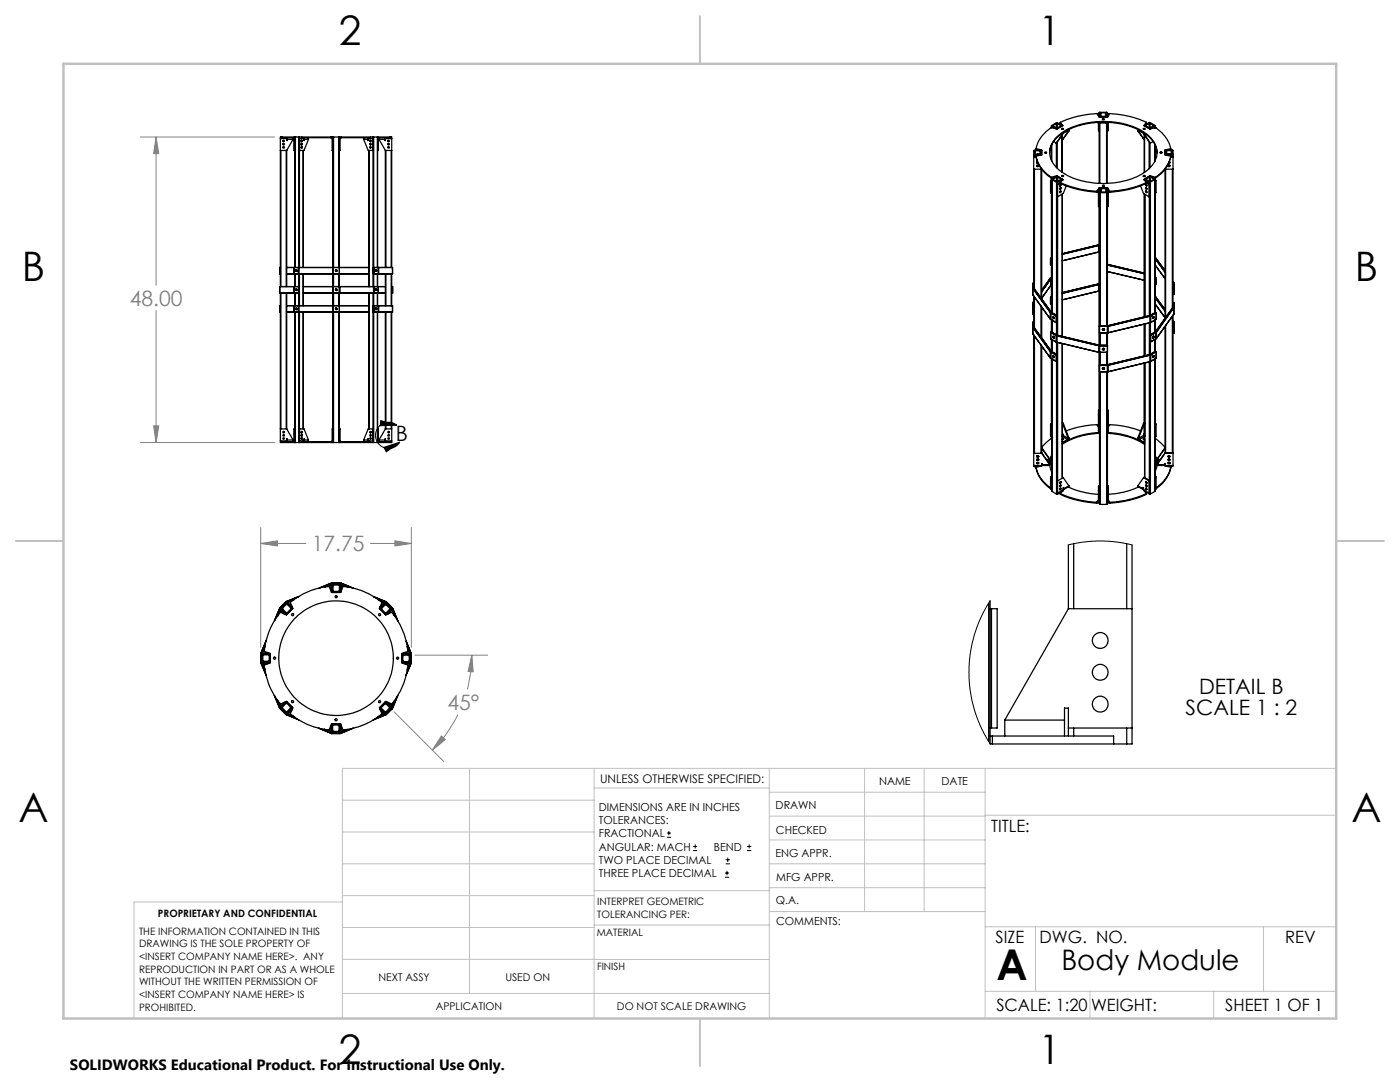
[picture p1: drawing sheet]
<svg xmlns="http://www.w3.org/2000/svg" width="279mm" height="216mm" viewBox="0 0 279 216" stroke-linecap="round" stroke-linejoin="round" font-family="sans-serif">
<g fill="none" stroke="#000" stroke-width=".2">
<path d="M76 83.9l3.2 .9-3.3 .1zM76.6 89.3l3.2-1.1-2.7 2zM79.2 84.8a2.61 2.61 0 0 0-3.7 .5 2.61 2.61 0 0 0 .6 3.8 2.61 2.61 0 0 0 3.7-.9M133.1 167.1h.8M133.1 166.2h.8M133.5 165.8v.9M138.3 169.7h.8M138.3 168.9h.8M138.7 168.5v.8M144.7 175h.8M144.7 174.2h.8M144.8 172.4h.9"/>
<path d="M144.8 171.6h.9M145.1 173.8v.8M145.2 171.1v.9M149.1 169.7h.8M149.1 168.9h.8M149.5 168.5v.8"/>
</g>
<g fill="none" stroke="#808080" stroke-width=".2">
<path d="M28 27.3h26.8M31.2 27.3v29.6M31.2 27.3l.5 3.4h-1zM31.2 61.9v26.4M28 88.3h26.8M30.7 85h1l-.5 3.3zM52 105.3v23.9M52 108.4h9M52 108.4l3.4-.5v1zM73.9 108.4h8.2M78.8 107.9l3.3 .5-3.3 .5zM82.1 105.3v23.9"/>
<path d="M82.8 130.7h14.5M94.2 130.7l.2 3.4-1-.1zM94.2 130.7a27.2 27.2 0 0 1-.9 6.8M78.6 142l9.9 9.9M88.1 146.9l.8 .7-2.6 2.1zM91.4 142.6a26.5 26.5 0 0 1-5.1 7.1"/>
</g>
<g fill="none" stroke="#c0c0c0" stroke-width=".2">
<path d="M68.3 159.7h50.3M93.7 153.3v44.9M118.6 153.3v49.9M118.6 157.2h34.9M153.5 153.3v49.9M153.5 158.1h43.1M172.5 153.3v28.6M184.4 153.3v28.6M196.6 153.3v49.9M266.7 153.3h-198.4v49.9M68.3 178.7h50.3M68.3 172.4h50.3"/>
<path d="M68.3 166h50.3M68.3 180h-41.6v23.2M118.6 177.7h35M153.5 167.6h43.1M153.5 162.8h43.1M153.5 172.4h43.1M153.5 177.1h43.1M196.6 162.7h70.1M68.3 198.2h85.2M68.3 191.4l85.2 .1M68.3 185.1h50.3M118.6 184.6h35"/>
<path d="M153.6 181.9h43M196.6 197.8h70.1M196.6 184.9h70.1M206.7 184.9v12.9M217.5 197.8v5.4M242.2 197.8v5.4M252.2 184.9v12.9"/>
</g>
<path d="M139.7 3.2v9.5M3.1 107.9h9.6M266.7 107.9h9.5M139.7 203.2v9.6" fill="none" stroke="#c0c0c0" stroke-width=".25"/>
<path d="M12.7 12.7h254v190.5h-254z" fill="none" stroke="#c0c0c0" stroke-width=".5"/>
<path d="M76 83.9l3.2 .9-3.3 .1zM76.6 89.3l3.2-1.1-2.7 2z" fill="#000"/>
<path d="M31.2 27.3l.5 3.4h-1zM30.7 85h1l-.5 3.3zM88.1 146.9l.8 .7-2.6 2.1zM94.2 130.7l.2 3.4-1-.1zM52 108.4l3.4-.5v1zM78.8 107.9l3.3 .5-3.3 .5z" fill="#808080"/>
<g fill="none" stroke="#000" stroke-width=".25">
<path d="M56 27.7h1.2M56 30h1.2M56.1 27.3h-.1v29.9M56.1 27.3h.2M56.1 27.3v.4M56.1 30v27.2M56.3 27.3h2.4M56.3 27.3v.2h2.4M57.1 27.5v.2M57.1 30v27.2M57.2 27.5v.5l.1-.2M57.2 30v27.2"/>
<path d="M57.3 27.5v.3M57.3 27.8h1.2M58.5 27.5v.3M58.5 27.8l-1.3 2.2M58.7 27.3v.2M58.7 27.3h.9M58.7 27.5h.1M58.8 27.7v2.3M58.8 27.3h.1M58.8 27.3v26.1M58.8 27.7h-.1v2.3h.1M59.6 27.3h.2"/>
<path d="M59.6 27.3v26.1M59.8 27.3v26.1M59.8 27.3h.4M60.1 29.4v.1M60.1 28.1v.1M60.1 28.7v.1M60.2 28v.3zM60.2 28.6v.3v-.3M60.2 29.2v.3v-.2M60.2 27.3h5.8M60.2 27.3v.2h5.8M60.5 27.7v-.2l.2 .1v.4v-.3h-1v2.3h1l.9-2.2"/>
<path d="M60.5 30v23.4M60.7 27.8h.9M61.3 27.5l.3 .3M66 27.3h.5M66 27.3v.2M66 27.5h.5M66.3 27.7h.1v60.3h-.1M66.3 27.7v2.3h.1M66.4 27.3v.3M66.5 27.7l-.1 .1M66.5 27.5l-.2 .2M66.5 27.3h.1"/>
<path d="M66.5 27.3v26.1M66.6 27.3h1M66.6 27.3v26.1M67.6 27.3h.1M67.6 27.3v26.1M67.7 27.7h.2v2.3h-.2zM67.7 27.6l.1 .1M67.7 30v55.6M67.7 27.3h.4M67.7 27.5h.4M67.8 27.3l-.1 .4M68.1 27.3h5.8"/>
<path d="M68.1 27.3v.2M72.6 27.8h.9M72.8 27.5l-.2 .3M73.6 30v27.2M73.7 27.7v-.2l-.3 .1v.4l.1-.3h1v2.3h-1l-.9-2.2M73.7 27.5v.2M73.7 30v27.2M73.9 27.3v.2h-5.8M73.9 27.3h.5M74 28.6v.3zM74 29.3v.2zM74 28v.3z"/>
<path d="M74.4 27.7v2.3M74.4 27.3h.2M74.4 27.3v.4M74.4 30v27.2M74.6 27.3v61M74.6 27.3h.8M75.3 27.3v26.1M75.4 27.7h.1v2.3h-.1M75.4 27.5h.1M75.4 27.3h2.4M75.4 27.3v.2M75.4 27.7v2.3"/>
<path d="M75.6 27.5v.3M75.6 27.8h1.2M75.6 27.8l1.3 2.2M76.8 27.5v.3M76.9 27.5v.5l-.1-.2M76.9 30v23.4M76.9 27.7h1.3M76.9 30h1.3M77 27.5v.2M77 30v23.4M77.8 27.3v.2h-2.4M77.8 27.3h.3"/>
<path d="M78.1 27.3h.1v26.1M78.1 27.3v.4M78.1 30v23.4M206.3 30.8l.1 .1M206.3 31.2h.1M206.3 31.3h.5M206.3 33.8h1.6M206.4 30.9h1.4M206.4 30.9v.3M206.4 33.8v23.8M206.6 30.1h-.1v.7h.1M206.6 30.1h1"/>
<path d="M206.6 30.8h1M206.6 30.1v.7M206.8 31.2a6.5 6.5 0 0 0 3 4.2M206.8 31.3a6.5 6.5 0 0 0 3 4.2M206.8 29.7l1.1 .2v1l-1.1 .3M206.8 29.7v.1l.6 .2M206.8 31.2v.1M206.9 33.1h.4l-.1 .1zM206.9 33h.4M207 30.8h.2M207 32.3a.17 .17 0 0 0-.1 .2 .17 .17 0 0 0 .3 .1M207 32.3h-.1l.2 .1"/>
<path d="M207.1 32.5l-.2-.1 .2 .1M207.6 30.1h.1v.7h-.1M207.6 30.1v.7M207.8 30.9h.1M207.8 33.8v25.7M207.9 30.1l-1.6-.1v27.5l3.5 4.8M207.9 30.8l-.1 .1M207.9 33.8v25.9M208.6 30.5h.2M208.6 30.3l.3 .1-.3 .1zM209.5 30.5a5.5 5.5 0 0 1 3.2-4.4 16.6 16.6 0 0 1 15.2 .2 5.4 5.4 0 0 1 3 4.2M209.7 25.5h.1"/>
<path d="M209.7 36v2.5h.1M209.7 36l.1 .1M209.8 35.4v.1M209.8 36.1v2.4M209.8 25.1v.3l-.1 .1M209.8 29v3M209.8 35.5v.4M209.8 38.5v23.9M209.9 25.2v-.2l.9-.5 1.2 .5-1.2 .7M209.9 25.2v.3M209.9 28.9v3.2M209.9 35.5v26.9"/>
<path d="M209.9 36.1h-.1M209.9 35.9l-.2 .1M209.9 38.5h-.1M209.9 25.2l.9 .5M209.9 35.8v-.1l1-.5 1.1 .5-.9 .7M209.9 35.8l1 .6M209.9 35.8v26.6M210.1 25v.2M210.1 25.2l.7 .3M210.2 35.7v.1M210.2 35.8l.7 .4M210.3 28.3l.5 .2"/>
<path d="M210.6 35.3l-.8 .2M210.7 27.6a13.7 13.7 0 0 1 9.9-3.4 13.5 13.5 0 0 1 9.1 3.3 4.1 4.1 0 0 1-.6 6.4 15.3 15.3 0 0 1-11.5 2.5 10.3 10.3 0 0 1-7.5-3.9 4 4 0 0 1 .6-4.9zM210.8 25.5h.2M210.8 24.7h.2M210.8 24.7v.8M210.8 25.7v.1M210.8 28.5v4.9M210.8 24.7l-.7 .3M210.9 36.4h.2M210.9 35.3h.2M210.9 36.2h.2M210.9 35.3v.9"/>
<path d="M210.9 36.4v26.5M210.9 35.3l-.7 .4M210.9 35.1l1.2 .7-.5 .6M210.9 35.1l-1.1 .3M210.9 35.1v.1M210.9 36.7v2.5l.2 .1 1.1-.7 .6-1.5M210.9 36.7l.2 .1M210.9 36.7h.1M211 24.7l.7 .3M211 24.7v.8M211 28.4v5.2M211.1 35.3v.9"/>
<path d="M211.1 36.4v.3M211.1 36.8v30.1M211.1 35.3l.6 .4M211.6 36.9l.2-.1-.2 .3h-.1zM211.6 37.5l.2 .1-.2 .2zM211.6 36.4l1.9 .8 2.1 .5 3.3 .5M211.6 24.4l.5 .6-1.2 .8-1.1-.3a6.5 6.5 0 0 0-3 4.2M211.6 24.4l3.4-1.2 3.9-.6 .4 .7h1.8l.4-.7 2.2 .3 2.7 .6 2.4 .9M211.6 36.4v.2l1.4 .6 2 .6 3.9 .5M211.6 36.5l-.5 .3M211.6 24.4l.4 .7M211.6 36.8l-.1 .3"/>
<path d="M211.6 37.5l-.1 .2M211.6 38.1l-.1 .2M211.7 25v.2M211.7 36.8l-.2 .3M211.7 37.5h.1M211.7 37.5l-.2 .2M211.7 38.1l-.2 .3M211.7 25.2l-.7 .3M211.7 36.8h.1M211.7 38.1h.1M211.7 35.7v.1M211.7 35.8l-.6 .4"/>
<path d="M211.7 26.8l.2 .2M211.9 35.2h.3M211.9 25.8h.3M211.9 25.6l.4 .2h-.3zM211.9 27l-1.1 1.5M211.9 27v7.4M212 25.1h.1M212 27v7.4M212 27.8h.1M212 35.9h.1M212 35.8v.1M212 38.7v28.4"/>
<path d="M212.1 26.8l-.2 .2M212.1 26.8l-1.3 1.7M212.1 26.5l-.2 .5M212.2 26.6l-.1 .2M212.2 26.5v.1M213 26.1l.2 .1M213 26.1l-.8 .5M213 26v.1M213.1 25.9l.2 .2M213.2 25.9h.1M213.2 26.2l-1.1 1.6M213.3 26.1l-.1 .1"/>
<path d="M213.3 26.1l-1.2 1.7M218.9 38.2v.1M219.2 37.9h.2v31M219.2 37.9v3.3h.2M219.2 24.4v1.7h.2M219.2 38.8h.2M219.3 37.8l-.1 .1M219.3 37.5v.2M219.3 37.5h1.8M219.3 37.5l-.4 .7M219.3 37.7l-.4 .6M219.3 37.7h.1"/>
<path d="M219.4 23.3v-.9h1.5v.9M219.4 23.2l.1 .1M219.4 22.7h-.2v.4M219.4 37.7l-.1 .1M219.4 24.7v11.9M219.4 37.9v.1M219.4 38.3l.2 .2M219.5 24.4l-.3 .3h.2M219.5 24.6v12M219.6 37.5l-.2 .1v31.3M219.6 38.5h1.3M219.6 38.5v26.5"/>
<path d="M219.6 24.6l-.2 .1M219.6 24.6h1.3l.1 .1M219.6 24.4v.2M219.7 22.5l-.1 .1v.5l.1 .1M219.7 23.2h.9M219.7 22.5h.9M219.7 22.5v.7M219.8 37.6l-.2 .1v.6h.2M219.8 37.6h.9M219.8 38.3h.9M219.8 37.6v.7M220.1 37.1h.2"/>
<path d="M220.1 23.8h.2M220.6 22.5l.2 .1v.5l-.2 .1M220.6 22.5v.7M220.7 37.6l.1 .1v.5l-.1 .1M220.7 37.6v.7M220.8 24.4v12.2M220.9 37.5l.1 .1v1.1M220.9 37.7h.2M220.9 38.5v26.5M220.9 24.4l.3 .3h-.2M220.9 23.2l-.1 .1M220.9 24.6v12"/>
<path d="M221 38.8h.2M221 37.7l.2 .1M221 38.3l-.1 .2M221 37.9h.2M221.1 37.5v.2M221.1 37.5l.4 .7M221.1 37.7l.4 .6M221.2 37.8v3.4h-.2v-2.5M221.2 23.1v-.4h-.2v.6M221.2 24.4v1.7h-.2v-1.4M221.5 38.2v.1M227.1 26.1l.1 .1"/>
<path d="M227.1 26.1l1.3 1.7-1.2-1.6M227.2 25.9h.1M227.3 25.9l-.2 .2M227.4 26.1l-.2 .1M227.4 26v.1M227.4 26.1l.8 .5M227.6 37.1l.6 1.5 1.1 .7M228.2 35.2h.3M228.2 26.6l.2 .2M228.2 25.8h.3M228.2 26.5v.1M228.3 26.5l.2 .5"/>
<path d="M228.4 25.1h.1M228.4 25v.1M228.4 26.9v7.5M228.4 38.7v24.6M228.4 26.8l.1 .2M228.4 26.8l1.2 1.7M228.4 27v7.4M228.4 35.7v.2M228.4 38.7v24.5M228.4 35.9h.1M228.5 27l1.1 1.5M228.5 35.8l.9 .5"/>
<path d="M228.5 35.8v.2M228.5 38.7v24.5M228.6 37.5l.3 .1-.1 .2zM228.7 36.8l.1 .3-.2-.1zM228.7 25v.1M228.7 36.3l.7 .4M228.7 25.1l.6 .4M228.7 26.8l-.2 .2M228.7 35.7v.1M228.7 35.8l.7 .4M228.8 36.4l-1.9 .8-2.1 .5-3.3 .5M228.8 36.4v.2l-1.4 .6-2 .6-3.9 .5"/>
<path d="M228.8 36.5l.5 .3M228.8 24.4l-.3 .6M228.8 24.4l-.5 .6 1.2 .8M228.9 37l-.2-.2 .2 .3M228.9 37.7l-.2-.2 .2 .2M228.9 38.3l-.2-.2 .2 .2M229.3 36.8v2.5M229.3 25.5h.2M229.3 24.6h.2M229.3 24.6l-.6 .4M229.3 24.6v.9M229.3 28.3v5.4"/>
<path d="M229.4 35.3h.2M229.4 36.2h.2M229.4 36.3h.2M229.4 35.3l-.7 .4M229.4 35.3v.9M229.4 36.3v.4M229.4 39.2v23.8M229.4 36.7v2.5l-.1 .1M229.4 36.7l-.1 .1M229.5 25.8l1.1-.3a6.9 6.9 0 0 1 3 4.2M229.5 24.6v.9M229.5 25.6v.2"/>
<path d="M229.5 28.5v4.9M229.5 35.1h.1M229.5 24.6l.7 .4M229.5 35.1l1.1 .3M229.5 35.1l-1.2 .7 .5 .6M229.6 35.3v.9M229.6 36.3v26.6M229.6 35.3l.6 .4M229.9 35.3l.7 .2M230.1 28.3l-.5 .2M230.2 25v.1M230.2 25.1l-.7 .4"/>
<path d="M230.2 35.7v.1M230.2 35.8l-.6 .4M230.5 25.1l-1-.7-1.1 .6 1.1 .6M230.5 25.1l-1 .5M230.5 25.1v.4M230.5 28.8v3.4M230.5 35.5v.2M230.5 35.7l-1.1-.6-1 .6 .1 .1M230.5 35.7v.1M230.5 25v.4M230.5 28.9v3.2M230.5 35.8v26.6"/>
<path d="M230.5 35.8l-.9 .5M230.5 35.7v26.7M230.5 36.1h.1M230.5 35.9l.2 .1M230.6 35.4v.1M230.7 25.5h.1M230.7 36v2.5h-.2M230.7 36l-.1 .1M230.7 25.5h-.3M231.6 30.5h.2M231.6 30.3l.3 .1-.3 .1zM232.5 30.8l.1 .1"/>
<path d="M232.5 30h1.6v31.3M232.6 30.9h1.4M232.6 30.9h.1M232.6 33.8v29.6M232.8 30.1h-.1v.6h.1M232.8 30.1h1M232.8 30.7h1M232.8 30.1v.6M233.1 33.1h.4M233.1 33l.2 .1 .2-.1M233.2 30.7h.2M233.2 33h.2"/>
<path d="M233.4 32.3a.17 .17 0 0 1 .1 .2 .17 .17 0 0 1-.3 .1M233.4 32.3h.1M233.5 32.4l-.2 .1M233.6 31.2a6.8 6.8 0 0 1-3 4.2M233.6 31.3a6.9 6.9 0 0 1-3 4.2M233.6 29.7l-1.1 .2v1l1.1 .3M233.6 31.2h.5M233.6 31.3h.5M233.6 29.7v.1l-.4 .2M233.6 31.2v.1M233.8 30.1h.1v.6h-.1M233.8 30.1v.6"/>
<path d="M234 30.9v.3M234 33.8v27.7M234.1 30.8l-.1 .1M234.1 33.8h-1.6v29.7M55.8 57.2h3.9v1.3h-3.9zM56 58.5v29.8h.1M56 53.4h-.2v1.2h.2M56.1 58.5v27.1M57.1 58.5v27.1M57.2 54.6h16.4M57.2 53.4h16.4M57.2 58.5v27.1"/>
<path d="M58.6 57.2v1.3M58.7 53.4v1.2M58.7 57.2v1.3M58.8 54.6v2.6M58.8 58.5v2.5M59 57.7h.2v.3l-.2-.1zM59.1 53.8l.1 .1v.3l-.2-.1zM59.2 57.7v.3M59.2 53.9v.3M59.5 53.4v1.2M59.6 57.2v1.3M59.6 54.6v2.6"/>
<path d="M59.6 58.5v2.5M59.7 53.4v1.2M59.8 54.6v6.4M60.5 54.6v6.4M60.5 57.2h16.4M60.5 58.5h5.9M66.4 58.5h.1M66.5 58.5h10.4M66.5 54.6v6.4M66.5 53.4v1.2M66.6 54.6v2.6M66.6 58.5v2.5"/>
<path d="M67.1 53.8l.1 .1-.1 .3M67.1 57.6l.1 .1-.1 .3M67.6 54.6v2.6M67.6 58.5v2.5M67.7 57.2v1.3M67.8 57.2v1.3M73.6 58.5v27.1M73.7 58.5v27.1M74.4 58.5v27.1M74.5 53.4h3.8v1.2h-3.8zM74.5 57.2v1.3M74.6 57.2v1.3"/>
<path d="M75 57.7h.2l-.1 .3-.1-.1zM75 53.9v.3M75 57.7v.3M75 53.8l.2 .1-.1 .3-.1-.1zM75.3 54.6v2.6M75.3 58.5v2.5M75.5 53.4v1.2M75.5 57.2v1.3M75.6 53.4v1.2M76.9 54.6v6.4M77 54.6v6.4M78.1 54.6v6.4"/>
<path d="M78.2 54.6v6.4M78.2 57.2h.2v1.3h-.2M206.1 57.5l3.6 4.9M206.1 58.8l3.6 4.9M206.3 57.5l-.2-.1v.1M206.3 56.6h-.2v2.2M206.3 59.1v6.1M206.3 57.5l3.5 4.8M206.3 57.5h-.2M206.4 59.2v6.2M209.6 55.5l.2 .1M209.7 51.6v1.3l.1 .1"/>
<path d="M209.7 59.3v1.3l.1 .1M209.7 59.3l.1 .1M209.7 51.6h.1M209.7 55.5h-.1M209.7 55.5l.1-.1-1.9 2.5 1.7-2.4M209.7 55.5h.1M209.8 56.9l-1.9 2.6M209.8 55.6v1.3M209.8 51.6v1.4M209.8 59.4v1.3M209.8 55.5v.1M209.8 56.8v.1"/>
<path d="M209.8 55.5h.1M209.8 59.4h.1M209.8 59.2l-.1 .1M209.8 55.5l-1.9 2.7 1.9-2.6M209.8 51.6h.1M209.8 51.5l-.1 .1M209.8 52.9v.1M212 50.7l7.4-1.7zM212 58.4l7.4-1.8zM219.3 56.7v.1M219.3 49v-.1h.1l-7.4 1.7M219.3 56.8l-7.3 1.7"/>
<path d="M219.3 58.1l-7.3 1.7M219.3 50.3l-7.3 1.7M219.3 49v1.3M219.3 56.8v1.3M219.3 50.3h.1M219.4 58l-.1 .1M221 52.7l7.4 1.8zM221 41.2v23.8M221 52.9l7.4 1.7M221 54.2l7.4 1.7M221.1 52.8h-.1M230.5 51.6h.1"/>
<path d="M230.5 52.9l.1 .1M230.5 59.4h.1M230.5 59.2l.2 .1M230.5 55.4l.2 .1M230.5 55.5h.1M230.6 59.4h.1M230.6 59.4l1.9 2.7M230.6 51.6l1.9 2.7M230.6 53l1.9 2.6M230.7 51.5l.1 .1M230.7 59.3l.1 .1M230.7 51.5h-.2l2 2.5-1.7-2.4"/>
<path d="M230.7 51.5l-.2 .1M230.7 59.3l-.2 .1M230.7 59.3l1.8 2.5-1.7-2.4M230.7 55.5h-.1M230.7 55.5v1.2l-.2 .1M230.8 51.6h-.2M230.8 59.4h-.2M234.1 57.4h.2M234.2 56.4l.1 .2h-.2M234.2 56.4l-.1-.2 .2 .3v2.2h-.2M234.2 56.4l-.1 .1M56 61h-.2v1.3h.2"/>
<path d="M57.2 62.3h16.4M57.2 61h16.4M58.7 61v1.3M58.8 62.3v26M59 61.5h.2v.3l-.2-.1zM59.2 61.5v.3M59.5 61v1.3M59.6 62.3v26M59.7 61v1.3M59.8 62.3v26M60.5 62.3v23.3M66.5 62.3v26"/>
<path d="M66.5 61v1.3M66.6 62.3v26M67.1 61.5l.1 .1-.1 .2M67.6 62.3v26M74.5 61h3.8l.1 1.3h-3.9zM75 61.5l.2 .1-.1 .2-.1-.1zM75 61.5v.3M75.3 62.3v26M75.5 61v1.3M75.6 61v1.3M76.9 62.3v23.3M77 62.3v23.3"/>
<path d="M78.1 62.3v23.3M78.2 62.3v26h-.1M206.1 61.3h.2M206.1 65.3l3.6 4.9M206.1 66.6l3.6 4.9M206.1 60.4v.1h.2M206.1 60.4l.2-.3-.2 .3v2.3h.2M206.1 65.3l3.5 4.9M206.1 60.4h.2M206.3 65.2v.1M206.3 65.2l-.2 .1M206.3 66.9v26.2h.1"/>
<path d="M206.3 64.3h-.2v2.3M206.3 65.2l3.5 4.9M206.3 65.3l3.5 4.8M206.3 65.3h-.2M206.4 67v23.3M207.8 61.1v6.2M207.8 68.9v21.4M207.9 61.2v6.3M207.9 69v21.5M209.6 62.4h.1M209.6 70.2h.1M209.6 62.4v1.3"/>
<path d="M209.6 70.2v1.2M209.7 62.4v1.3M209.7 70.2v1.3M209.7 62.4l1.1 .7M209.7 63.7l1.1 .7M209.7 70.2l1.1 .7M209.7 71.5l1.1 .6M209.7 66.3l1.2 .7M209.7 67.6l1.2 .7 8.5 2h1.6M209.7 66.3v1.3M209.7 66.3l1.1 .7M209.7 62.4v1.3l1.1 .7"/>
<path d="M209.7 70.2v1.3l1.1 .6M209.8 62.3l.1 .1M209.8 70.1h.1M209.8 63.8v2.5M209.8 67.7v2.4M209.8 71.6v13h-.1M209.8 66.3h-.1M209.8 66.3l1.2 .6M209.8 62.3l1.2 .7M209.8 60.7h.1M209.8 70.1l1.2 .7M209.8 62.3l-.2 .1"/>
<path d="M209.8 70.1l-.2 .1M209.9 62.4l1.1 .6M209.9 62.4h-.2M209.9 70.1l-.2 .1M209.9 71.6v26.4M209.9 63.9v2.4M209.9 67.7v2.5M210.1 67.2l.2-.1v.4zM210.1 71l.3 .2-.1 .2zM210.3 67.1l.1 .3M210.3 63.3l.1 .2M210.3 71l.1 .3"/>
<path d="M210.8 67h.1M210.8 67v1.3l-1.1-.7M210.8 63.1v1.3M210.8 70.9v1.2M210.9 67l8.5 2M210.9 64.3v2.5M210.9 67v3.7M210.9 72.1v26.5M210.9 66.9h.1M210.9 67v1.3M210.9 67l8.4 2M210.9 66.9l-.1 .1"/>
<path d="M211 66.9l8.4 2M211 63l-.2 .1M211 63v1.3l-.2 .1M211 70.8v1.3h-.2M211 70.8l-.2 .1M211 66.9l-.1 .1M211.1 68.3v27.5M212 68.5v26.8M219.3 69h.2M219.3 69v1.3M219.4 68.9l.1 1.4M219.4 69h1.6"/>
<path d="M219.4 69v13.7M219.4 68.9l-.1 .1M219.4 70.3v30.3h.2M219.4 72.9h1.7M219.4 72.8h1.6M219.4 74.2h1.7M219.4 68.9h1.6M219.4 65.1h1.7M219.4 65h1.6M219.4 66.4h1.7M219.6 66.4v2.5M219.6 70.3v2.5"/>
<path d="M219.6 74.2v26.4M220 73.5l.1 .1 .3-.1M220 69.6l.2 .1 .2-.1M220 65.7l.2 .1 .2-.1M220.1 65.7h.3M220.1 69.5h.3M220.1 73.4h.3M220.9 66.4v2.5M220.9 70.3v2.5M220.9 74.2v26.4M221 65.1h.1M221 66.4v6.4"/>
<path d="M221 74.2v23.6M221.1 65.1v1.3M221.1 72.9v1.3M221.1 72.9l-.1-.1v1.4M221.1 72.9h-.1M221.1 65.1l-.1-.1v1.4M228.4 64.7v6.3M228.4 72.4v14.7M228.4 72.4v22.9M228.5 64.6v6.4M228.5 72.4v22.9M229.4 64.4v6.4"/>
<path d="M229.4 72.2v23.6M229.4 63h.1M229.4 70.8l.1 .1M229.4 63l.1 .1M229.5 70.8l-8.5 2M229.5 63l-8.5 2M229.5 66.9l.1 .1M229.5 66.9v1.3h.1M229.5 70.7l-.1 .1M229.5 63.1v1.3l-8.4 2v-1.3M229.5 70.9l-8.4 2M229.5 70.9v1.3"/>
<path d="M229.5 70.7l.2 .1M229.5 63.1l-8.4 2M229.5 63h.2M229.6 70.8l-8.5 2.1M229.6 63.1v3.7M229.6 70.8v27.8M229.6 63.1l-8.5 2M229.6 67v3.7M229.7 70.8l-.2 .1M229.7 63l-.2 .1M229.7 63v1.3l1.1-.6M229.7 70.8v1.3l1.1-.6"/>
<path d="M230.2 63.2l.1 .2-.2 .2zM230.2 71l-.2 .2M230.2 63.2l-.2 .3zM230.2 67.1l-.2 .2M230.5 63.9v2.4M230.5 67.7v2.5M230.5 71.6v26.4M230.5 60.7h.1M230.5 63.8v2.5M230.5 67.7v2.4M230.6 60.7l1.9 2.7M230.6 66.2l-1.1 .7"/>
<path d="M230.6 66.2l.1 .1M230.6 66.2h.1M230.6 70.1l-1.1 .7M230.6 70.1l.2 .1M230.6 62.3l-1.1 .7M230.6 62.3l.2 .1M230.6 70.1l-1.1 .6M230.6 66.2l.2 .1M230.7 66.3v1.3l-1.1 .6M230.7 66.3l-1.1 .7M230.8 70.2l-1.2 .6M230.8 71.5l-1.2 .6-8.5 2.1"/>
<path d="M230.8 62.4v1.3M230.8 70.2v1.3M230.8 62.4l-1.2 .7M230.8 63.7l-1.2 .7-8.5 2M230.8 70.2l-1.1 .6M230.8 62.4l-1.1 .6M230.8 66.3h-.1M230.8 66.3v1.3M230.8 67.6l-1.2 .6M232.5 65.2v25.3M232.6 64.9v25.4M234 63.1v27.2"/>
<path d="M234.1 61.3l-3.5 4.9M234.1 61.3l.1 .1M234.1 61.3h.1M234.1 62.9v30.1l-.1 .1M234.1 65.2h.2M234.1 60.4h.2v2.3l-3.5 4.9M234.1 61.3l-3.5 4.9-1.1 .7M234.2 64.2l-.1 .1M234.2 64.2l-.1-.2 .2 .3v2.2h-.2M234.2 61.4v1.3l-3.4 4.8M234.3 61.3l-3.5 5-1.2 .7M56 85.6h1.2"/>
<path d="M56 88h1.2M56.1 88.3h.2M56.1 88v.3M56.3 88.3h2.4M57.1 88v.1M57.2 85.6l1.3 2.2M57.3 87.8v.3M57.3 87.8h1.2M57.3 87.8l-.1-.2v.5M58.5 87.8v.3M58.7 88.1h-2.4v.2M58.7 88.1v.2"/>
<path d="M58.7 88.3h.9M58.7 88.1h.1M58.8 85.6v2.4M58.8 88.3h.1M58.8 85.6h-.1v2.4h.1M59.6 88.3h.2M59.8 88.3h.4M60.1 86.2v.1M60.1 86.8v.1M60.1 87.5v.1M60.2 86.1v.3v-.3M60.2 87.4v.2z"/>
<path d="M60.2 86.7v.3v-.3M60.2 88.3h5.8M60.7 87.8h.9M61.6 87.8l-.1 .3h-.2M61.6 87.8l-.9-2.2h-1v2.4h1v-.4v.5h-.2v-.1M66 88.1h-5.8v.2M66 88.3h.5M66 88.1v.2M66.3 88l.2 .1h-.5M66.4 87.8l.1 .1M66.4 88.1v.2M66.4 85.6h-.1v2.4"/>
<path d="M66.5 88.3h.1M66.6 88.3h1M67.6 88.3h.1M67.7 85.6h.2v2.4h-.2zM67.7 88v.3M67.7 88.3h.4M67.8 88l-.1 .1h.4M68.1 88.1h5.8v.2M68.1 88.3h5.8M68.1 88.1v.2M72.6 87.8l.2 .3M72.6 87.8l.9-2.2h1v2.4h-1l-.1-.4 .1 .5h.2v-.1"/>
<path d="M72.6 87.8h.9M73.7 88v.1M73.9 87.4l.1 .2zM73.9 88.3h.5M74 86.7v.3zM74 86.1v.3zM74.4 85.6v2.4M74.4 88.3h.2M74.4 88v.3M74.6 88.3h.8M75.3 88.3h.1M75.4 85.6h.1v2.4h-.1"/>
<path d="M75.4 88.1h.1M75.4 88.1h2.4v.2M75.4 88.3h2.4M75.4 85.6v2.4M75.4 88.1v.2M75.6 87.8v.3M75.6 87.8h1.2M76.8 87.8v.3M76.8 87.8l.1-.2v.5M76.9 85.6l-1.3 2.2M76.9 85.6h1.3M76.9 88h1.3"/>
<path d="M77 88v.1M77.8 88.3h.3M78.1 88v.3M206.3 92.9h1.6M206.3 90.3h.1M206.3 90.5h1.6M206.4 93.1h.9M206.4 92.9v.2M206.8 93.2a6.6 6.6 0 0 0 2.9 4.2M206.8 93.2a6.4 6.4 0 0 0 2.9 4.3M206.9 91.1l.2 .1 .2-.1-.1 .1zM206.9 91.7h.4l-.2 .1z"/>
<path d="M206.9 92.4l.2 .1 .2-.1-.1 .1zM206.9 91.7h.4M207 91.6h.2M207.2 91h-.2h.3M207.3 92.3h-.4h.3M207.8 92.9v.1M207.9 90.3l1.6 2.3M207.9 90.5l1.6 2.2M207.9 89.4l1.6 2.3M208 92.7v.2h1.5v-.2M208 92.7h1.5M208 92.7l-.1-.2v.5l-1.1 .2"/>
<path d="M208.8 91.7h.7M209 92h.5M209.5 91.7v.3M209.5 92v.7M209.7 84.6v2.5l.2 .1M209.7 95.1v2.5h.1M209.7 95.1l.1 .1M209.7 84.6l.2 .1M209.8 95.2v2.4M209.8 87.1l.1 .2M209.9 87.3h.1M209.9 87.6l-.8 .5-1.2 1.2 1.6 2.4"/>
<path d="M209.9 90.8a3.6 3.6 0 0 0 0 3.4M209.9 90.9l-.3 .7-.1 1M209.9 97.6h-.1M209.9 95.2h-.1M209.9 95l-.2 .1M209.9 98l1 .6M210.9 98.6h.2M210.9 95.9v2.4l.2 .1 1.1-.6M210.9 95.9l.2 .1M211 95.8l-.1 .1M211.1 96v2.6M211.5 97l.2-.2-.2 .2"/>
<path d="M211.5 97.6l.1-.2-.1 .3M211.6 96.8h.2l-.2 .3zM211.6 98.5l2.9 1.1 2.7 .5 1.7 .1M211.6 98.5v.1l.9 .5 2.5 .7 3.9 .6M211.7 96.1l-.2 .3 .1-.3M211.9 98.1l-.8 .5M212 87.5l.3 .1-.3 .1M212 87.7h.2M212 98h.1M212 97.8v.2M212 95.2l.2 .1M212 88l.1 .1"/>
<path d="M212 87h.1M212 84.5h.1M212 84.3l.2 .2M212 87.1l1 .6M212.1 88.1l.1 .1M212.1 88.1h-.1M212.1 84.5l1.1 3M212.1 97.8l-.5 .7M212.1 86.9l-.1 .2M212.1 86.9v-.3v.4M212.1 86.9l1.1 .6M212.1 86.9v.1"/>
<path d="M212.2 88.3l-.2 .1M212.2 88.2v.1M212.2 95.3l-1.1 .7M212.2 95.3l1.1 1.6M212.2 84.5h-.1M212.2 84.5l1.1 2.9M212.2 97.5h.1M212.3 97.5l-.1 .2M212.3 97.5v-.2l-.1 .5M213 87.7l-.8 .5M213 87.7v.1M213 87.8l-.8 .5"/>
<path d="M213.2 87.5l-.2 .2M213.2 97.2l2.6 .9 1.8 .4 1.6 .1M213.3 96.9v.2l-1.1 .6M213.3 87.4l-.3 .4M213.3 96.9l-1 .6M213.3 87.4l-.1 .1M219.2 86l.2 .3a15.4 15.4 0 0 0-7.4 2.2M219.2 85.2l-.3-.5-1.1 .1-2.8 .5-2.2 .7M219.2 82.8h.2v3.2M219.2 97h.2v3.3h-.2zM219.2 97.9h.2M219.2 86h.2"/>
<path d="M219.2 99.8l-.3 .4M219.2 99.9l-.3 .5M219.4 81.9h-.2v4.1M219.4 99.2v.1M219.4 98.4h.1M219.4 86h.1M219.4 85.1v.1M219.4 99.5h.1M219.4 99.6h.1M219.4 99.7h.1M219.4 86.5a14.9 14.9 0 0 0-7.4 2.2M221 97.9h.2"/>
<path d="M221 86.3a14.1 14.1 0 0 1 7.4 2.2M221 86.5a15.1 15.1 0 0 1 7.4 2.2M221 97h.2v3.3h-.2v-2.4M221 81.9h.2v4.1M221 86h.2M221 82.8h.2M221.2 86l-.2 .2M221.2 85.2l.3-.5 1.1 .1 2.8 .5 2.2 .7M221.2 99.8l.3 .4M221.2 99.9l.3 .5M227.1 96.9l.1 .2 1 .6M227.1 87.4l.3 .4"/>
<path d="M227.1 96.9l1 .6M227.1 87.4l.1 .1M227.2 87.5l.2 .2M227.2 97.2l-2.9 1-3.1 .4M227.4 87.7l.8 .5M227.4 87.8l.8 .5M227.4 87.7v.1M228.1 97.5l.1 .2M228.1 97.5v-.2l.1 .5M228.2 88.3h.2M228.2 95.3l-1.1 1.6M228.2 95.3l1.1 .7"/>
<path d="M228.2 97.8l1.1 .6M228.2 88.2v.1M228.2 95.3l.2-.1 1 .7M228.2 84.5l-1.1 2.9M228.2 84.5h.2M228.2 97.5h-.1M228.3 86.9l.1 .2M228.3 86.9l-1.1 .6M228.3 86.9l.1 .1M228.4 84.5h.1M228.4 87h.1M228.4 88.1l-.2 .1"/>
<path d="M228.4 88.1v.1M228.4 86.6l-.1 .3M228.4 84.5l-1.2 3M228.4 84.3l-.2 .2M228.4 97.8l.4 .7M228.4 88.4h.1M228.4 87.1l-1 .6M228.4 87.1h.1M228.4 87.5l-.3 .1 .3 .1M228.4 87.7h-.2M228.4 97.9l.1 .1M228.4 87.9v.2"/>
<path d="M228.4 97.9v.1M228.5 98l.9 .6M228.5 97.9v.1M228.6 96.8l.3 .1-.1 .2zM228.6 96.1l.2 .1v.2h-.1zM228.7 96.8l.2 .2M228.7 97.4l.2 .2M228.8 97.4l.1 .2M228.8 96.8l.1 .2M228.8 98.5l-2.9 1.1-2.7 .5-1.7 .1M228.8 98.5v.1a19.6 19.6 0 0 1-7.3 1.8M228.9 96.3l-.2-.2 .2 .3"/>
<path d="M229.3 96v2.4M229.4 98.6h.2M229.4 98.4v.2M229.4 95.9v2.4l-.1 .1M229.4 95.9l-.1 .1M230.5 98l-.9 .6M230.5 87.5l1.4 1.1 .6 .7-1.6 2.4M230.5 90.9a3.5 3.5 0 0 1 0 3.2M230.5 91.1l.4 1.5M230.5 95.2h.1M230.5 95l.2 .1M230.5 97.6h.1"/>
<path d="M230.5 84.6h.2M230.7 84.6v2.5h-.2M230.7 95.1v2.5h-.1M230.7 95.1l-.1 .1M230.7 84.6l-.2 .1M230.9 92.7v.2h1.5v-.2M230.9 91.7v.3M230.9 92v.7M230.9 92.7h1.5M230.9 91.7h.7M230.9 92h.5M232.4 92.7l.1-.2v.5l1.1 .2"/>
<path d="M232.5 92.9h1.6M232.5 90.5l-1.6 2.2M232.5 90.5h1.6M232.5 89.4l-1.6 2.3M232.6 92.9v.1M233 93.1h1M233.1 91.1h.4l-.2 .1zM233.1 91.7l.1 .1 .3-.1M233.1 92.4l.2 .1 .2-.1M233.1 92.3l.2 .1 .2-.1M233.2 91h.2M233.2 91.6h.2"/>
<path d="M233.2 92.3h.2zM233.2 90.9h.2M233.6 93.2a6.8 6.8 0 0 1-2.9 4.2M233.6 93.2a6.3 6.3 0 0 1-2.9 4.3M234 92.9v.2M234.1 90.3h-1.6l-1.6 2.3M58.7 119.6l-1.3 .6M66 117.9v-1.4h2.1v1.4M66 116.6l-1.2 .5M66.1 116.3h.2l-.1 .2M66.1 116.3l-2.4 1 2.5-1h1.8l2.5 1.1M66.1 116.3l.1 .2"/>
<path d="M66.2 116.5v1.7M66.4 116.5l-.1 .1v1.5l.1 .1M66.5 116.8l1.2-.1v1.2l-1.2 .1zM67.8 116.5l.1 .1v1.5l-.1 .1M67.9 116.5h.1M67.9 116.5v.1M67.9 118.1v.1M67.9 116.5l.2-.2-.1 .2M68.1 116.6l1.3 .5M75.5 119.7l1.2 .5M197.6 119.9v28.5M213.2 108.7v12.8"/>
<path d="M214.3 108.5v13M218.9 100.2v.2M219.6 100.6h1.3M221 100.3v.3h-.1M221.5 100.2v.2M224.9 108.5v13M225.9 108.7v39.7h-1M52 132.1l.3 .1-.2 .1zM52.1 130.3l-.1 .2h.3M52.1 130.3l1-2.4-1.1 2.5v1.8l1.1 2.5M52.1 130.3l.1 .1M52.2 130.5h.1"/>
<path d="M52.2 130.6l.1-.1h1.6v.1M52.2 132l.2 .2M52.2 132.2h1.7M52.4 132.4l.5 1.2M52.5 130.7h1.2v1.2l-1.2-.1zM52.9 129l-.6 1.3M53.6 130.3h-1.4v2.1h1.4M53.9 130.5h.1M53.9 132l-.1 .2M54.8 138.8l1 2.5 1.2 1.2M55.4 139.7l.5 1.3M55.8 121.4l.1-.1 .1 .1"/>
<path d="M55.8 121.4l1.4 1.3M55.9 121.7l-.5 1.2M56 121.4v.1M56.1 121.4l-.1 .1M56.1 121.3v.2l1 1h.2M56.4 121.3l.9-.7 .8 .9-.9 .8-.8-.8zM57.1 120.3h.2l1 1.1v.1M57.2 120.3h.1M57.2 120l-.2 .1 .2 .2M57.2 120l2.4-1-2.5 1.1-1.3 1.2-1 2.5 1-2.4M57.2 120.3l-1.4 1.3 1 1M57.2 120l.1 .2"/>
<path d="M57.4 120.1l-.2 .2M57.4 120.1l.9 1M57.9 120.2a14.3 14.3 0 0 1 7.8-3.2l.4 1.2h1.9l.4-1.2a14.2 14.2 0 0 1 7.8 3.2l-.5 1.2 1.3 1.3 1.2-.5a14.9 14.9 0 0 1 3.2 7.8l-1.2 .4v1.9l1.2 .4a14.7 14.7 0 0 1-3.2 7.8l-1.2-.6-1.3 1.4 .5 1.1a14.2 14.2 0 0 1-7.8 3.3l-.4-1.2h-1.9l-.4 1.2a14 14 0 0 1-7.8-3.3l.6-1.1-1.3-1.4-1.2 .6a14 14 0 0 1-3.3-7.8l1.2-.4v-1.9l-1.2-.4a14.2 14.2 0 0 1 3.3-7.8l1.2 .5 1.3-1.3zM58.3 121.4l.1 .1M76.9 120.6l.9 .8-.8 .9-.9-.8zM76.9 120.3h.1M76.9 120.3l.2 .1M76.9 120.3l-.1-.2-1 .9M77 122.6l-.1 .1M77 120.1h.1l-1.4 1.4M77 120.1l-2.4-1 2.5 1 1.3 1.3 1 2.5-1-2.5M77 120.1l-.1 .2"/>
<path d="M77.1 120.4h-.2l-1.1 1 .1 .2M77.1 120.4l1 1M78.1 121.4v.2l-1.1 1h-.1M78.1 121.4v.1M78.1 121.5h.1M78.1 121.5l.2 .1-.9 1M78.2 121.6l.6 1.3M78.4 121.4l-.1-.1-.2 .2M78.4 121.4l-.2 .1M78.7 139.8l-.5 1.2M79.4 138.8l-1.1 2.6-1.2 1.2M80.2 132.1l.1 .1h1.5l.1-.1"/>
<path d="M80.2 130.7l.1-.2h1.5l.1 .2M80.2 130.5h1.7M80.2 132.2h.1M80.5 130.7l1.2 .1-.1 1.2-1.2-.1zM80.5 130.3h1.4v2.1h-1.4M81.1 128l1 2.5v1.8l-1.1 2.5 1.1-2.5M81.3 129l.5 1.3M81.8 132.4l-.5 1.3M81.8 132.2h.1M81.9 132.2h.2v.1M81.9 130.5l.2-.1v.2zM81.9 132.3h.2"/>
<path d="M197.3 120.4v27.5M197.6 121.5h1.4v23.8h-1.4M197.9 121.5v23.8M213.2 121.5l-12.7 22.2M213.2 121.5h12.7M55.8 141.4l1.2 1.2M56 141.1l-.2 .1v.2M56 141.2l1.2 1.2M56 141.2h.1M56 141.2l-.2 .2M56.8 140.1l-1 .9 .2 .2M57 142.5l.1 .1"/>
<path d="M57 142.6l2.6 1-2.5-1M57.1 140.4h.2l.7 .8-.8 .8-.9-.7zM57.2 142.3v.1M57.2 142.4l-.2 .1M57.2 142.4h.1M57.2 140v.1M57.2 142.4l-.1 .2M57.3 140.1h-.2l-1.1 1 .1 .2-.1-.1M57.4 142.5l1.2 .5M58.3 141.1v.2l-1 1h-.2M58.3 141.6l-.9 1-.2-.2M58.4 141.2l-1.2 1.2"/>
<path d="M64.7 145.5l1.3 .6M66 144.8v1.4h2.1v-1.4M66.1 146.3l.1 .1M66.1 146.3l.1-.1v.2M66.1 146.3l-2.5-1 2.5 1.1M66.2 144.5h.1M66.2 146.1v.1M66.3 144.5l-.1 .1v1.4l.1 .2M66.4 144.7h1.2l.1 1.2h-1.2zM67.7 144.5h.2v1.6l-.2 .1M67.8 146.2v.2l.2-.1M67.9 146.1l-.1 .1"/>
<path d="M67.9 146.1v.1M67.9 144.5v1.7M67.9 146.2l.1 .1M68 146.3l2.4-1-2.5 1.1h-1.8M69.4 145.6l-1.3 .5M75.7 141.2l.1 .1M75.8 141.6l1 1 .2-.2M76.8 142.5l-1.3 .6M76.9 140.4l.9 .8-.8 .9-.9-.8zM76.9 142.5l.1 .1h.1M76.9 140l1.2 1.2M77 142.4l.1 .2"/>
<path d="M77 142.3l-.1 .1M77 142.3v.1M77.4 140.1l.9 .9-.3 .3M78 141.3l.1-.1-1.1-1.1-1.2 1v.2l1 1h.2M78 141.3l-1 1M78.1 141.2v.1M78.1 141.2l.2 .2M78.1 141.2h.1M78.2 141.2l.2 .1-.1 .1M78.3 141.4l-1.3 1.2-2.5 1.1M197.6 146.9h.4M197.6 148.4h.4"/>
<path d="M198 146.9h24.2v1.5M198 148.4h24.2M198 146.9v1.5M200.5 143.7v3.2M200.5 143.7h11.9M212.4 143.7v3.2M212.4 143.7v-2.4h.8v5.6M213.2 145.3h12.7M214.3 145.3v1.6M222.2 148.4h2.7M224.9 145.3v3.1"/>
<circle cx="56.6" cy="28.8" r=".15"/>
<circle cx="56.6" cy="28.1" r=".15"/>
<circle cx="56.6" cy="29.4" r=".15"/>
<circle cx="60.2" cy="28.8" r=".13"/>
<circle cx="60.2" cy="28.1" r=".13"/>
<circle cx="60.2" cy="29.4" r=".13"/>
<circle cx="73.9" cy="28.8" r=".13"/>
<circle cx="73.9" cy="28.1" r=".13"/>
<circle cx="73.9" cy="29.4" r=".13"/>
<circle cx="77.6" cy="28.1" r=".15"/>
<circle cx="77.6" cy="28.8" r=".15"/>
<circle cx="77.6" cy="29.4" r=".15"/>
<circle cx="207.1" cy="33.1" r=".18"/>
<circle cx="211.6" cy="38.2" r=".16"/>
<circle cx="212" cy="35.1" r=".17"/>
<circle cx="220.2" cy="23.8" r=".18"/>
<circle cx="220.2" cy="37.1" r=".16"/>
<circle cx="228.3" cy="35.1" r=".17"/>
<circle cx="228.4" cy="25.7" r=".16"/>
<circle cx="228.7" cy="38.3" r=".16"/>
<circle cx="233.3" cy="33.1" r=".19"/>
<circle cx="67.1" cy="54" r=".15"/>
<circle cx="67.1" cy="57.8" r=".15"/>
<circle cx="67.1" cy="61.6" r=".15"/>
<circle cx="210.2" cy="63.4" r=".16"/>
<circle cx="220.2" cy="69.7" r=".18"/>
<circle cx="220.2" cy="73.6" r=".18"/>
<circle cx="220.2" cy="65.8" r=".18"/>
<circle cx="230.2" cy="67.2" r=".16"/>
<circle cx="230.2" cy="71.1" r=".16"/>
<circle cx="56.6" cy="86.2" r=".15"/>
<circle cx="56.6" cy="87.5" r=".15"/>
<circle cx="56.6" cy="86.9" r=".15"/>
<circle cx="60.2" cy="86.2" r=".12"/>
<circle cx="60.2" cy="87.5" r=".12"/>
<circle cx="60.2" cy="86.9" r=".12"/>
<circle cx="73.9" cy="87.5" r=".13"/>
<circle cx="73.9" cy="86.2" r=".13"/>
<circle cx="73.9" cy="86.9" r=".13"/>
<circle cx="77.6" cy="87.5" r=".15"/>
<circle cx="77.6" cy="86.2" r=".15"/>
<circle cx="77.6" cy="86.9" r=".15"/>
<circle cx="207.1" cy="91.8" r=".18"/>
<circle cx="207.1" cy="92.4" r=".18"/>
<circle cx="207.1" cy="91.1" r=".17"/>
<circle cx="211.6" cy="97.6" r=".16"/>
<circle cx="211.6" cy="96.3" r=".16"/>
<circle cx="228.8" cy="97.5" r=".16"/>
<circle cx="233.3" cy="92.4" r=".19"/>
<circle cx="233.3" cy="91.8" r=".19"/>
<circle cx="233.3" cy="91.1" r=".18"/>
<circle cx="67.1" cy="119.1" r=".21"/>
<circle cx="54.8" cy="131.3" r=".22"/>
<circle cx="58.4" cy="122.6" r=".22"/>
<circle cx="67.1" cy="131.3" r="11.4"/>
<circle cx="75.8" cy="122.7" r=".21"/>
<circle cx="79.4" cy="131.3" r=".22"/>
<circle cx="219.6" cy="127.8" r="1.59"/>
<circle cx="219.6" cy="134.1" r="1.59"/>
<circle cx="58.4" cy="140" r=".21"/>
<circle cx="67.1" cy="143.6" r=".21"/>
<circle cx="75.7" cy="140" r=".21"/>
<circle cx="219.6" cy="140.5" r="1.59"/>
</g>
<path d="M197.6 119.9l-1.9 3.5-1.3 3.5-.8 3.7-.2 3.6 .2 3.5 .9 4 1.4 3.6 1.7 3.1M213.2 108.7l2.7-.5 2.8-.2 3.7 .1 3.5 .6" fill="none" stroke="#000" stroke-width=".2"/>
<text font-size="8.5" x="198.9" y="195.5">A</text>
<g font-size="8.1">
<text x="67.6" y="8.9">2</text>
<text x="207.3" y="8.9">1</text>
<text x="4.4" y="56.2">B</text>
<text x="270.4" y="56.2">B</text>
<text x="3.7" y="164.1">A</text>
<text x="269.7" y="164.1">A</text>
<text x="67.6" y="212.4">2</text>
<text x="207.3" y="212.4">1</text>
</g>
<text font-size="5.6" x="211.8" y="193.5">Body Module</text>
<g font-size="4.2" fill="#808080">
<text x="25.9" y="61">48.00</text>
<text x="62.2" y="110">17.75</text>
<text x="89.3" y="141.7">45°</text>
</g>
<g font-size="4.2">
<text x="79" y="88.1">B</text>
<text x="236.6" y="142.6">SCALE 1 : 2</text>
<text x="239.3" y="138.5">DETAIL B</text>
</g>
<g font-size="3.4">
<text x="197.8" y="166">TITLE:</text>
<text x="198.7" y="188.1">SIZE</text>
<text x="207.5" y="188.1">DWG. NO.</text>
<text x="256.5" y="188.2">REV</text>
<text x="198.8" y="201.7">SCALE: 1:20</text>
<text x="217.7" y="201.8">WEIGHT:</text>
<text x="244.5" y="201.7">SHEET 1 OF 1</text>
</g>
<text font-size="3" x="14" y="213.5">SOLIDWORKS Educational Product. For Instructional Use Only.</text>
<text font-size="2.4" x="119.8" y="156.2">UNLESS OTHERWISE SPECIFIED:</text>
<g font-size="2.2">
<text x="119.5" y="161.8">DIMENSIONS ARE IN INCHES</text>
<text x="154.8" y="161.4">DRAWN</text>
<text x="175.4" y="156.6">NAME</text>
<text x="187.9" y="156.7">DATE</text>
<text x="119.5" y="164.4">TOLERANCES:</text>
<text x="119.5" y="167.1">FRACTIONAL</text>
<text x="154.9" y="166.3">CHECKED</text>
<text x="119.5" y="169.7">ANGULAR: MACH</text>
<text x="119.5" y="172.4">TWO PLACE DECIMAL</text>
<text x="142.5" y="169.7">BEND</text>
<text x="154.8" y="171">ENG APPR.</text>
<text x="119.5" y="175">THREE PLACE DECIMAL</text>
<text x="154.9" y="175.7">MFG APPR.</text>
<text x="154.9" y="180.4">Q.A.</text>
<text x="154.9" y="184.6">COMMENTS:</text>
</g>
<g font-size="2.1">
<text x="75.5" y="195.7">NEXT ASSY</text>
<text x="100.9" y="195.7">USED ON</text>
<text x="86.9" y="201.5">APPLICATION</text>
<text x="123.1" y="201.6">DO NOT SCALE DRAWING</text>
</g>
<g font-size="2">
<text x="31.5" y="182.9">PROPRIETARY AND CONFIDENTIAL</text>
<text x="119.2" y="180.6">INTERPRET GEOMETRIC</text>
<text x="119.2" y="183.1">TOLERANCING PER:</text>
<text x="27.8" y="186.5">THE INFORMATION CONTAINED IN THIS</text>
<text x="27.8" y="189">DRAWING IS THE SOLE PROPERTY OF</text>
<text x="27.8" y="191.6">&lt;INSERT COMPANY NAME HERE&gt;. ANY</text>
<text x="119.1" y="186.7">MATERIAL</text>
<text x="27.8" y="194.1">REPRODUCTION IN PART OR AS A WHOLE</text>
<text x="27.8" y="196.6">WITHOUT THE WRITTEN PERMISSION OF</text>
<text x="119.1" y="193.5">FINISH</text>
<text x="27.8" y="199.1">&lt;INSERT COMPANY NAME HERE&gt; IS</text>
<text x="27.8" y="201.7">PROHIBITED.</text>
</g>
</svg>
